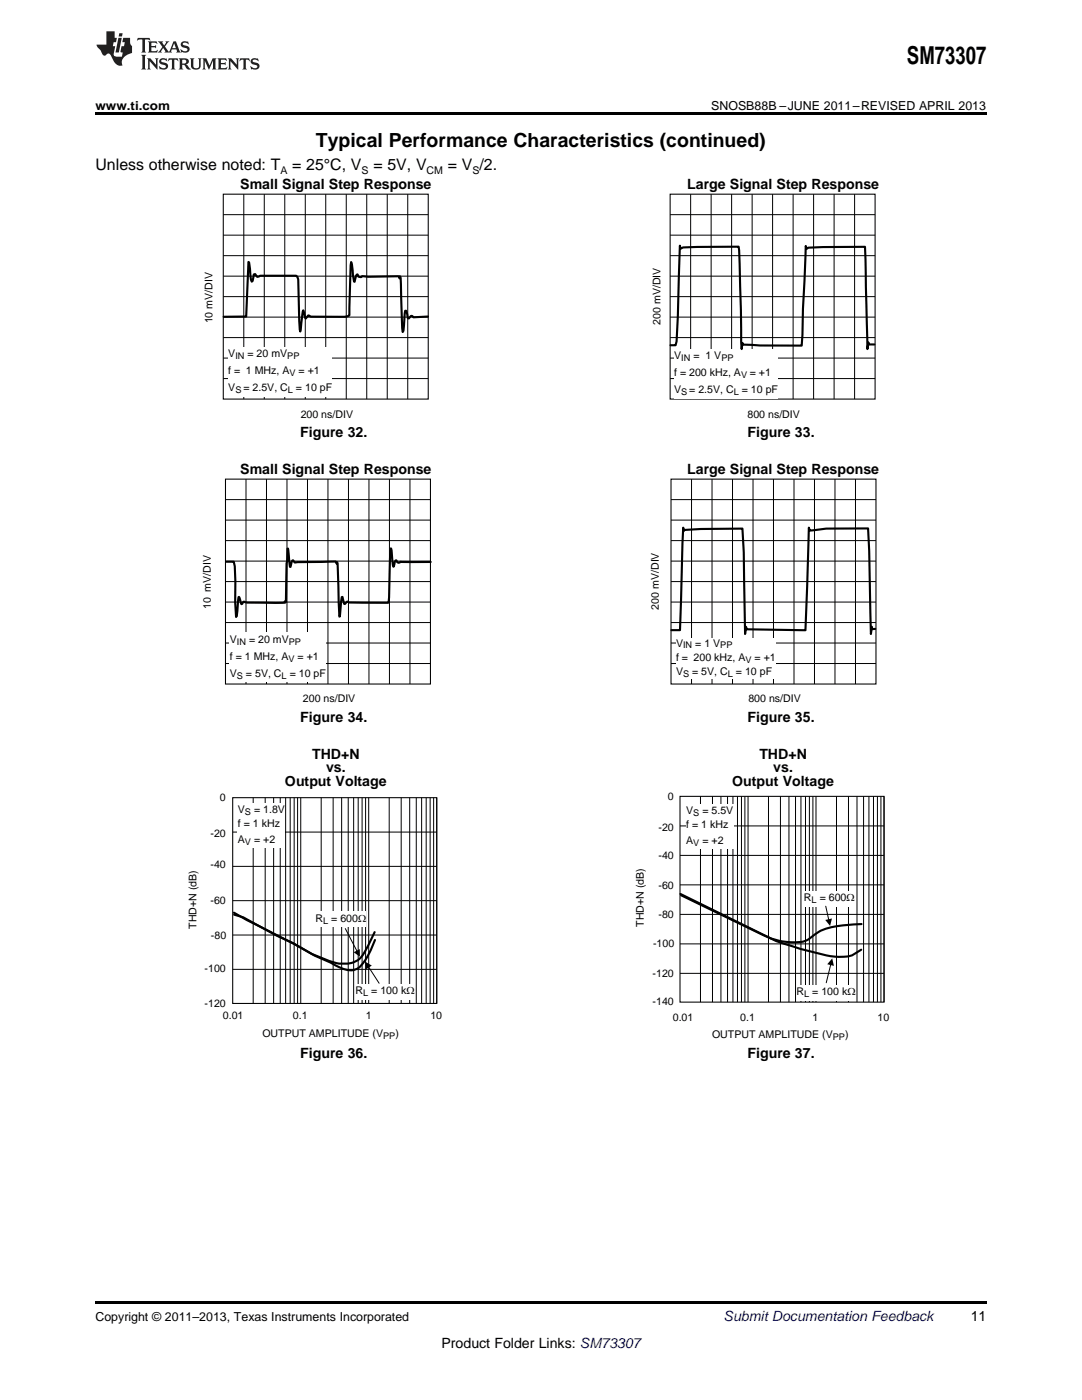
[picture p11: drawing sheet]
<svg xmlns="http://www.w3.org/2000/svg" width="216mm" height="279mm" viewBox="0 0 216 279" stroke-linecap="round" stroke-linejoin="round" font-family="sans-serif">
<path d="M19 259.7h177.8v.5h-177.8z" fill="#000"/>
<g fill="#fff">
<path d="M66.9 213h.3v.7h-.3z"/>
<path d="M156.1 213h.4v.7h-.4z"/>
</g>
<path d="M46.7 182.1l2.5 1.5 9.5 4.8 4.1 2.3 3.2 1.4a7.1 7.1 0 0 0 4.5 1.5 3.6 3.6 0 0 0 2.4-2l1.1-2 .8-2M46.7 182.5l1.8 .6 6.7 3.6 3.3 1.6a25.4 25.4 0 0 0 9.2 4 4.6 4.6 0 0 0 4.6-1.6l2.5-4.7" fill="none" stroke="#000" stroke-width=".42"/>
<g fill="none" stroke="#000" stroke-width=".2">
<path d="M50.5 159.2v41.1M52.9 159.2v41.1M54.6 159.2v41.1M55.9 159.2v41.1M57 159.2v41.1M57.9 159.2v41.1M58.7 159.2v41.1M59.4 159.2v41.1M60 159.2v41.1M64.1 159.2v41.1M66.5 159.2v41.1M68.2 159.2v41.1"/>
<path d="M69.5 159.2v41.1M70.6 159.2v41.1M71.5 159.2v41.1M72.3 159.2v41.1M73 159.2v41.1M73.6 159.2v41.1M77.7 159.2v41.1M80.1 159.2v41.1M81.7 159.2v41.1M83.1 159.2v41.1M84.1 159.2v41.1M85 159.2v41.1"/>
<path d="M85.8 159.2v41.1M86.5 159.2v41.1M87.1 159.2v41.1M46.4 179.7h40.7M46.4 172.9h40.7M46.4 166.1h40.7M46.4 193.5h40.7M46.4 186.6h40.7M73.5 192.9l2.1 3.3"/>
</g>
<path d="M72.9 191.9l1.3 .8-1.2 .7z" fill="#000"/>
<path d="M46.4 159.2h40.7v41.1h-40.7z" fill="none" stroke="#000" stroke-width=".21"/>
<g fill="#fff">
<path d="M47.5 160.3h9.4v9h-9.4z" fill-rule="evenodd"/>
<path d="M63 182h10.1v3h-10.1z" fill-rule="evenodd"/>
<path d="M70.9 196.4h11.8v3h-11.8z" fill-rule="evenodd"/>
</g>
<g fill="none" stroke="#000" stroke-width=".2">
<path d="M139.8 158.9v41.1M142.2 158.9v41.1M143.9 158.9v41.1M145.2 158.9v41.1M146.2 158.9v41.1M147.2 158.9v41.1M148 158.9v41.1M148.6 158.9v41.1M149.3 158.9v41.1M153.3 158.9v41.1M155.7 158.9v41.1M157.4 158.9v41.1"/>
<path d="M158.7 158.9v41.1M159.8 158.9v41.1M160.7 158.9v41.1M161.5 158.9v41.1M162.2 158.9v41.1M162.8 158.9v41.1M166.9 158.9v41.1M169.3 158.9v41.1M171 158.9v41.1M172.3 158.9v41.1M173.4 158.9v41.1M174.3 158.9v41.1"/>
<path d="M175.1 158.9v41.1M175.8 158.9v41.1M176.4 158.9v41.1M135.7 176.6h40.7M135.7 170.7h40.7M135.7 164.8h40.7M68.9 185.3l2.4 4.6M135.7 194.3h40.7M135.7 188.4h40.7M135.7 182.5h40.7M165.8 192.4l-.9 3.7"/>
</g>
<path d="M70.6 190l1.2-.6v1.5zM166.1 191.3l.3 1.5-1.3-.4z" fill="#000"/>
<path d="M135.8 178.4l19 9.4 4.9 1.6a36.3 36.3 0 0 0 6.9 1.5h1.8a5.2 5.2 0 0 0 3.4-1.4M135.9 178.7l16.4 7.9a12.1 12.1 0 0 0 8.6 1.1l.3-.1a10.4 10.4 0 0 1 7-2.9l3.7-.3" fill="none" stroke="#000" stroke-width=".42"/>
<path d="M135.7 158.9h40.7v41.1h-40.7z" fill="none" stroke="#000" stroke-width=".21"/>
<g fill="#fff">
<path d="M136.9 160.5h9.4v8.9h-9.4z" fill-rule="evenodd"/>
<path d="M160.4 177.9h10.1v3h-10.1z" fill-rule="evenodd"/>
<path d="M158.9 196.7h11.8v3h-11.8z" fill-rule="evenodd"/>
</g>
<path d="M164.8 180.9l.6 2.7" fill="none" stroke="#000" stroke-width=".2"/>
<path d="M164.7 183.6l1.3-.3-.4 1.5z" fill="#000"/>
<g fill="#fff">
<path d="M66.9 145.8h.3v.7h-.3z"/>
<path d="M156.1 145.8h.4v.7h-.4z"/>
</g>
<path d="M45.2 112.1h1.4l.2 .9 .1 7.2 .2 2.9 .1-.2 .4-3.7 .2 .2 .4 1.2 .5-.5 .6 .2h5.7h1.5l.3-.1 .1-.2v.2l.2-.1 .1-7.7 .2-2.9 .1 .2 .4 3.4h.1l.3-1.2 .2-.1 .3 .5 8.2-.2 .2 .4 .1-.3a51.6 51.6 0 0 1 .3 8l.1 2.9 .5-3.9 .1-.1 .4 1.4h.1l.5-.4 .4 .1 7.8 .1 .1-1.1a77.4 77.4 0 0 1 .4-9.8l.5 3.7 .4-1.3h.2l.1 .3 .3 .2 .4-.2 6 .1" fill="none" stroke="#000" stroke-width=".42"/>
<g fill="none" stroke="#000" stroke-width=".2">
<path d="M45 99.7h40.9M49.1 95.6v40.9M53.2 95.6v40.9M57.3 95.6v40.9M61.4 95.6v40.9M65.4 95.6v40.9M69.5 95.6v40.9M73.6 95.6v40.9M77.7 95.6v40.9M81.8 95.6v40.9M45 116.1h40.9M45 112h40.9"/>
<path d="M45 107.9h40.9M45 103.8h40.9M45 132.4h40.9M45 128.3h40.9M45 124.2h40.9M45 120.2h40.9"/>
</g>
<path d="M45 95.6h40.9v40.9h-40.9z" fill="none" stroke="#000" stroke-width=".21"/>
<path d="M45.9 126.3h19.1v9.8h-19.1z" fill-rule="evenodd" fill="#fff"/>
<g fill="none" stroke="#000" stroke-width=".2">
<path d="M133.9 99.7h40.9M138 95.6v40.9M142.1 95.6v40.9M146.2 95.6v40.9M150.3 95.6v40.9M154.3 95.6v40.9M158.4 95.6v40.9M162.5 95.6v40.9M166.6 95.6v40.9M170.7 95.6v40.9M133.9 116.1h40.9M133.9 112h40.9"/>
<path d="M133.9 107.9h40.9M133.9 103.8h40.9M133.9 132.4h40.9M133.9 128.3h40.9M133.9 124.2h40.9M133.9 120.2h40.9"/>
</g>
<path d="M133.9 95.6h40.9v40.9h-40.9z" fill="none" stroke="#000" stroke-width=".21"/>
<path d="M134.9 127.4h19.9v8.1h-19.9z" fill-rule="evenodd" fill="#fff"/>
<path d="M174.6 125.5l-.6 .1v-.5l-.2 1.4-.4-16.5-.2-4.5h-8.3l-3.3 .4-.2-.6-.7 20.5-11.7-.2-.1-.5-.2 1.4-.3-16.3-.3-4.7-8.3 .1-3.2 .2-.2 .2-.1-.7-.6 20.5h-1.7" fill="none" stroke="#000" stroke-width=".42"/>
<g fill="#fff">
<path d="M66.9 89h.3v.7h-.3z"/>
<path d="M156.1 89h.4v.7h-.4z"/>
</g>
<g fill="none" stroke="#000" stroke-width=".2">
<path d="M48.6 38.8v40.8M52.7 38.8v40.8M56.8 38.8v40.8M60.9 38.8v40.8M65 38.8v40.8M69.1 38.8v40.8M73.2 38.8v40.8M77.3 38.8v40.8M81.4 38.8v40.8M44.6 59.2h40.8M44.6 55.1h40.8M44.6 51h40.8"/>
<path d="M44.6 46.9h40.8M44.6 42.8h40.8M44.6 75.6h40.8M44.6 71.5h40.8M44.6 67.4h40.8M44.6 63.3h40.8"/>
</g>
<path d="M44.6 38.8h40.8v40.8h-40.8z" fill="none" stroke="#000" stroke-width=".21"/>
<path d="M45.6 69.4h20.7v9.7h-20.7z" fill-rule="evenodd" fill="#fff"/>
<path d="M85.4 63.2l-2.9 .1-.2-.2-.3-.1-.4 .6-.2-.1-.3-1.5h-.2l-.4 4-.1 .3-.6-11.1-.1 .3v-.1l-.3-.3-5.9 .1-1.2-.1-.2 .2-.6-.1-.1-.4-.3 .2-.3 1.2h-.1l-.6-3.9-.4 10.6-.9 .3h-1.2h-5.6l-.4-.3-.6 .7-.5-1.7-.6 4.3-.2-2.1-.2-8.3-.1-.5-.3-.3h-7.2l-.6 .3-.4-.6-.3 .1-.2 1.3-.2 .1-.1-.3-.4-3.5-.1-.1-.5 10.9h-4.5" fill="none" stroke="#000" stroke-width=".42"/>
<g fill="none" stroke="#000" stroke-width=".2">
<path d="M137.8 38.8v40.8M141.9 38.8v40.8M146 38.8v40.8M150.1 38.8v40.8M154.2 38.8v40.8M158.3 38.8v40.8M162.3 38.8v40.8M166.4 38.8v40.8M170.5 38.8v40.8M133.7 59.2h40.9M133.7 55.1h40.9M133.7 51h40.9"/>
<path d="M133.7 46.9h40.9M133.7 42.8h40.9M133.7 75.6h40.9M133.7 71.5h40.9M133.7 67.4h40.9M133.7 63.3h40.9"/>
</g>
<path d="M133.7 38.8h40.9v40.8h-40.9z" fill="none" stroke="#000" stroke-width=".21"/>
<path d="M134.5 69.7h20.8v9.8h-20.8z" fill-rule="evenodd" fill="#fff"/>
<path d="M174.5 68.8h-1.1l-.1-.4-.2 1.3-.5-20.4h-8.4l-2.9 .1-.4 .3-.1-.6-.8 19.9-8.4-.1-3.3-.1-.2-.4-.1 1.3-.4-17-.2-3.5-8.3 .1-2.8 .1-.5 .2-.1-.6-.7 19.1-.2 .8h-1" fill="none" stroke="#000" stroke-width=".42"/>
<path d="M19 22.5h177.8v.5h-177.8z" fill="#000"/>
<g fill="#231f20">
<path d="M27.5 7.6l-.1 .5 .4-.2h.6v.1v2.1l-.2 .4h1l-.3-.4v-2.1l.1-.1h.5l.5 .2-.2-.5zM29.5 8.3l.2 .3v1.5l-.2 .4h1.8l.2-.6a1.04 1.04 0 0 1-1.3 .2v-.7h.6l.3 .2v-.6l-.3 .2h-.6v-.6l.8-.1 .4 .3-.2-.5zM31.5 8.3l.9 1.1-.9 1.1h.8l-.2-.2 .5-.7 .4 .7-.2 .2h1.5l-.1-.2 .1-.4h.9l.1 .4-.2 .2h1l-.3-.3-.7-1.9h-.5l-.9 2-.8-1 .9-1h-.8l.1 .3-.3 .5-.4-.6 .2-.2zM34.7 8.6l.4 1h-.7zM36.3 8.4a.63 .63 0 0 0-.2 .7 .63 .63 0 0 0 .6 .4l.6 .2 .1 .2a.75 .75 0 0 1-.7 .4 .75 .75 0 0 1-.6-.5l.1 .7 .1-.1a1.11 1.11 0 0 0 1.5-.6 1.13 1.13 0 0 0-1.2-.8l-.1-.4a1.04 1.04 0 0 1 1.2 .2l-.2-.5-.1 .1-.5-.2zM28.2 10.9l.2 .4v2.2l-.2 .4h1l-.3-.4v-2.2l.3-.4zM29.3 11.6l.3 .4v1.5l-.3 .4h.8l-.2-.4v-1.3l1.5 1.7v-1.9l.2-.4h-.7l.2 .4v.9l-1.1-1.3zM32 11.8a.62 .62 0 0 0-.2 .7 .62 .62 0 0 0 .6 .4l.6 .1 .1 .3a.76 .76 0 0 1-.7 .3 .76 .76 0 0 1-.6-.4l.1 .7 .1-.1a1.11 1.11 0 0 0 1.5-.6 1.13 1.13 0 0 0-1.2-.8l-.1-.4a1.04 1.04 0 0 1 1.2 .2l-.2-.6-.1 .1-.5-.1zM33.7 11.6l-.2 .6a.61 .61 0 0 1 .8-.3v1.6l-.2 .4h.9l-.2-.4v-1.6a.63 .63 0 0 1 .8 .3l-.2-.6zM35.6 11.6l.3 .4v1.5l-.3 .4h1l-.2-.2v-.8l.5 .2a.76 .76 0 0 0 1.2 .7l-1-1a.58 .58 0 0 0 .6-.5 .58 .58 0 0 0-.5-.6zM36.4 11.9h.1a.45 .45 0 0 1 .5 .1 .45 .45 0 0 1 .1 .5l-.7 .2zM37.9 11.6l.2 .2a2.17 2.17 0 0 0 .3 1.9 .99 .99 0 0 0 1.6-.6v-1.1l.2-.4h-.7l.2 .2a1.92 1.92 0 0 1-.2 1.8 .6 .6 0 0 1-.9-.5v-1.1l.2-.4zM40.4 11.6l.2 .4v1.5l-.2 .4h.7l-.2-.4v-1.4l.8 1.8 .8-1.8v1.4l-.2 .4h.9l-.2-.4v-1.5l.2-.4h-.8l-.6 1.5-.6-1.5zM43.4 11.6l.2 .4v1.5l-.2 .4h1.8l.2-.6a1.04 1.04 0 0 1-1.3 .1v-.6h.5l.4 .2v-.6l-.4 .2h-.5v-.7h.8l.3 .3-.1-.6zM45.5 11.6l.2 .4v1.5l-.2 .4h.7l-.2-.4v-1.3l1.5 1.7v-1.9l.2-.4h-.7l.2 .4v.9l-1.1-1.3zM47.9 11.6l-.1 .6a.61 .61 0 0 1 .8-.3v1.6l-.3 .4h1l-.3-.4 .1-1.6a.63 .63 0 0 1 .7 .3l-.1-.6zM50.2 11.8a.62 .62 0 0 0-.2 .7 .62 .62 0 0 0 .6 .4l.6 .1 .2 .3a.76 .76 0 0 1-.8 .3 .76 .76 0 0 1-.6-.4l.1 .7 .2-.1a1.11 1.11 0 0 0 1.5-.6 1.13 1.13 0 0 0-1.3-.8l-.1-.4a1.04 1.04 0 0 1 1.2 .2l-.1-.6-.2 .1-.5-.1z"/>
<path d="M21.2 6.3v2.6h-1.9l.1 .4 .7 .9a.91 .91 0 0 0 1 .8 .56 .56 0 0 1 .5-.3 .56 .56 0 0 1 .5 .3l.4 .8a1.53 1.53 0 0 0 1.9 1.2 1.54 1.54 0 0 1 1-2.1l.9-.3v-1.4a1.52 1.52 0 0 1-.3-1.6h-1.4l-.2 .8h.5l-.2 .8h-.4l-.2 1v.2l.4 .1-.2 .8a1.93 1.93 0 0 1-1.6-.3l.3-1.8h-.5l.2-.8h.4l.2-.8h-.4v-1.3zM23.6 7.6l-.6 2.9h.7l.6-2.9zM23.8 6.6l-.1 .7h.6l.2-.7z"/>
</g>
<text font-size="4.9" x="181" y="12.8">SM73307</text>
<text font-size="3.9" x="63" y="29.3">Typical Performance Characteristics (continued)</text>
<g font-size="3.2">
<text x="19" y="34">Unless otherwise noted: T</text>
<text x="58.3" y="34">= 25°C, V</text>
<text x="74.5" y="34">= 5V, V</text>
<text x="89.4" y="34">= V /2.</text>
</g>
<g font-size="2.8">
<text x="47.9" y="37.7">Small Signal Step Response</text>
<text x="137.1" y="37.7">Large Signal Step Response</text>
<text x="59.9" y="87.2">Figure 32.</text>
<text x="149.2" y="87.2">Figure 33.</text>
<text x="47.9" y="94.6">Small Signal Step Response</text>
<text x="137.1" y="94.6">Large Signal Step Response</text>
<text x="59.9" y="144.1">Figure 34.</text>
<text x="149.2" y="144.1">Figure 35.</text>
<text x="62.3" y="151.5">THD+N</text>
<text x="65.1" y="154.2">vs.</text>
<text x="151.5" y="151.5">THD+N</text>
<text x="154.3" y="154.2">vs.</text>
<text x="56.9" y="156.8">Output Voltage</text>
<text x="146.1" y="156.8">Output Voltage</text>
<text x="59.9" y="211.2">Figure 36.</text>
<text x="149.2" y="211.2">Figure 37.</text>
<text x="193.7" y="263.6">11</text>
<text x="88.1" y="269">Product Folder Links: SM73307</text>
</g>
<text font-size="2.8" fill="#0000c8" x="144.4" y="263.6">Submit Documentation Feedback</text>
<g font-size="2.5">
<text x="19" y="21.9">www.ti.com</text>
<text x="141.9" y="21.9">SNOSB88B –JUNE 2011–REVISED APRIL 2013</text>
<text x="19" y="263.6">Copyright © 2011–2013, Texas Instruments Incorporated</text>
</g>
<g font-size="2.1">
<text x="56" y="34.6">A</text>
<text x="72.1" y="34.6">S</text>
<text x="85.1" y="34.6">CM</text>
<text x="94.3" y="34.6">S</text>
<text x="42.4" y="64.6" transform="rotate(-90 42.4 64.6)">10 mV/DIV</text>
<text x="131.8" y="64.8" transform="rotate(-90 131.8 64.8)">200 mV/DIV</text>
<text x="45.6" y="71.3">V</text>
<text x="49.4" y="71.3">= 20 mV</text>
<text x="134.5" y="71.7">V</text>
<text x="138.4" y="71.7">= 1 V</text>
<text x="45.6" y="74.7">f =</text>
<text x="49.1" y="74.7">1 MHz, A</text>
<text x="59.6" y="74.7">= +1</text>
<text x="134.5" y="75.1">f = 200 kHz, A</text>
<text x="149.6" y="75.1">= +1</text>
<text x="45.6" y="78.1">V</text>
<text x="48.6" y="78.1">= 2.5V, C</text>
<text x="59.1" y="78.1">= 10 pF</text>
<text x="60" y="83.3">200 ns/DIV</text>
<text x="134.5" y="78.5">V</text>
<text x="137.5" y="78.5">= 2.5V, C</text>
<text x="148" y="78.5">= 10 pF</text>
<text x="149.2" y="83.3">800 ns/DIV</text>
<text x="42" y="121.6" transform="rotate(-90 42 121.6)">10 mV/DIV</text>
<text x="131.5" y="121.7" transform="rotate(-90 131.5 121.7)">200 mV/DIV</text>
<text x="45.9" y="131.7">f = 1 MHz, A</text>
<text x="45.9" y="128.3">V</text>
<text x="49.7" y="128.3">= 20 mV</text>
<text x="59.4" y="131.7">= +1</text>
<text x="134.9" y="129">V</text>
<text x="134.9" y="131.8">f =</text>
<text x="138.4" y="131.8">200 kHz, A</text>
<text x="138.7" y="129">= 1 V</text>
<text x="150.6" y="131.8">= +1</text>
<text x="45.9" y="135.1">V</text>
<text x="49.1" y="135.1">= 5V, C</text>
<text x="57.8" y="135.1">= 10 pF</text>
<text x="134.9" y="134.7">V</text>
<text x="138.1" y="134.7">= 5V, C</text>
<text x="146.8" y="134.7">= 10 pF</text>
<text x="60.4" y="140.2">200 ns/DIV</text>
<text x="149.3" y="140.2">800 ns/DIV</text>
<text x="43.9" y="159.8">0</text>
<text x="133.3" y="159.6">0</text>
<text x="42" y="166.9">-20</text>
<text x="47.5" y="162.3">V</text>
<text x="47.5" y="165.1">f = 1 kHz</text>
<text x="50.7" y="162.3">= 1.8V</text>
<text x="131.4" y="165.9">-20</text>
<text x="136.9" y="162.5">V</text>
<text x="136.9" y="165.2">f = 1 kHz</text>
<text x="140.1" y="162.5">= 5.5V</text>
<text x="42" y="173.3">-40</text>
<text x="47.5" y="168.3">A</text>
<text x="50.7" y="168.3">= +2</text>
<text x="131.4" y="171.4">-40</text>
<text x="136.9" y="168.4">A</text>
<text x="140.1" y="168.4">= +2</text>
<text x="131.4" y="177.4">-60</text>
<text x="160.4" y="179.9">R</text>
<text x="163.6" y="179.9">= 600:</text>
<text x="39.2" y="185.4" transform="rotate(-90 39.2 185.4)">THD+N (dB)</text>
<text x="42" y="180.4">-60</text>
<text x="63" y="184">R</text>
<text x="66.1" y="184">= 600:</text>
<text x="128.5" y="185" transform="rotate(-90 128.5 185)">THD+N (dB)</text>
<text x="131.4" y="183.3">-80</text>
<text x="42.1" y="187.3">-80</text>
<text x="130.3" y="189">-100</text>
<text x="40.8" y="194.1">-100</text>
<text x="130.2" y="195">-120</text>
<text x="40.8" y="200.9">-120</text>
<text x="44.5" y="203.4">0.01</text>
<text x="58.4" y="203.5">0.1</text>
<text x="70.9" y="198.4">R</text>
<text x="73" y="203.5">1</text>
<text x="74.1" y="198.4">= 100 k:</text>
<text x="85.9" y="203.5">10</text>
<text x="130.2" y="200.7">-140</text>
<text x="134.3" y="203.7">0.01</text>
<text x="147.7" y="203.7">0.1</text>
<text x="158.9" y="198.7">R</text>
<text x="162.1" y="198.7">= 100 k:</text>
<text x="162.1" y="203.7">1</text>
<text x="175.1" y="203.7">10</text>
<text x="52.3" y="206.9">OUTPUT AMPLITUDE (V</text>
<text x="78.9" y="206.9">)</text>
<text x="142.1" y="207.1">OUTPUT AMPLITUDE (V</text>
<text x="168.6" y="207.1">)</text>
</g>
<g font-size="1.8">
<text x="47" y="71.7">IN</text>
<text x="57.3" y="71.7">PP</text>
<text x="57.8" y="75.1">V</text>
<text x="135.9" y="72.1">IN</text>
<text x="143.9" y="72.1">PP</text>
<text x="147.9" y="75.5">V</text>
<text x="47" y="78.5">S</text>
<text x="57.5" y="78.5">L</text>
<text x="135.9" y="78.8">S</text>
<text x="146.4" y="78.8">L</text>
<text x="47.3" y="128.7">IN</text>
<text x="57.6" y="128.7">PP</text>
<text x="136.3" y="129.4">IN</text>
<text x="143.7" y="129.4">PP</text>
<text x="47.3" y="135.5">S</text>
<text x="56.2" y="135.5">L</text>
<text x="57.6" y="132.1">V</text>
<text x="136.3" y="135.1">S</text>
<text x="145.2" y="135.1">L</text>
<text x="148.8" y="132.2">V</text>
<text x="48.9" y="162.7">S</text>
<text x="138.3" y="162.9">S</text>
<text x="48.9" y="168.7">V</text>
<text x="138.3" y="168.8">V</text>
<text x="64.5" y="184.4">L</text>
<text x="161.9" y="180.3">L</text>
<text x="72.5" y="198.8">L</text>
<text x="160.5" y="199">L</text>
<text x="76.5" y="207.3">PP</text>
<text x="166.2" y="207.5">PP</text>
</g>
</svg>
